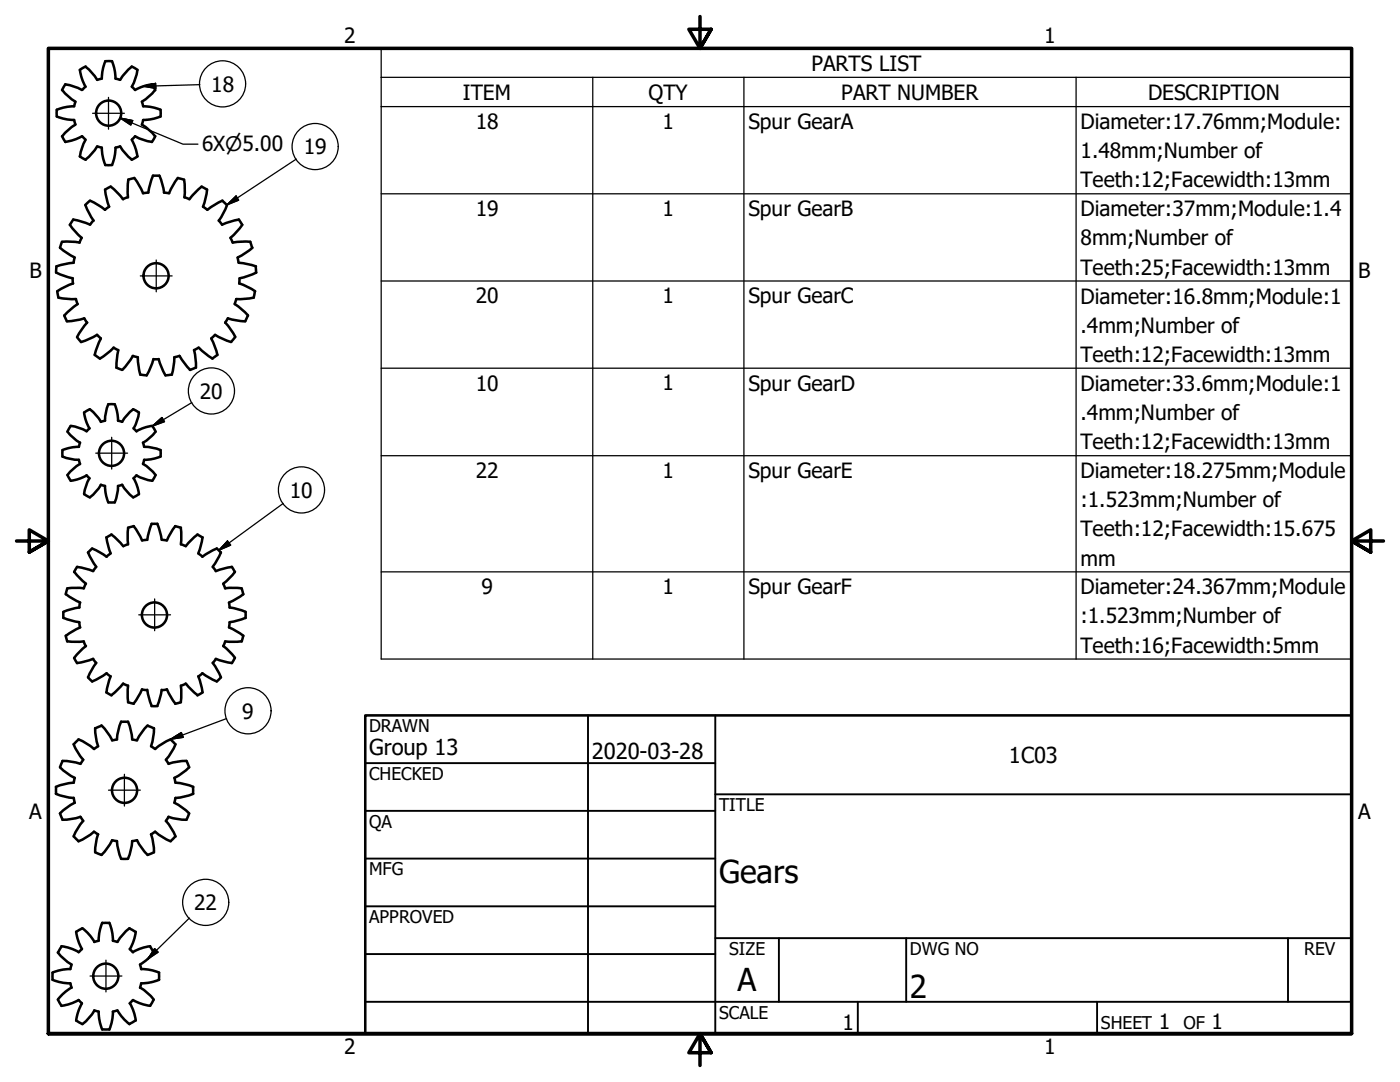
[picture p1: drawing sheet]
<svg xmlns="http://www.w3.org/2000/svg" width="279mm" height="216mm" viewBox="0 0 279 216" stroke-linecap="round" stroke-linejoin="round" font-family="sans-serif">
<!-- layer: Visible (ANSI) -->
<g fill="none" stroke="#000" stroke-width=".51">
<path d="M12.4 18l1.2 1.2 1.5 1.1M13 16.8l1.8 .4 1.6 .8M13.1 16.8l-.7 1.2M16 14l.4 1.7 .7 1.6-.7 .6M17.1 13.3l1.3 1.2 1 1.4M17.1 13.3l-1.2 .6M20.3 15.7l-.9 .2M20.3 15.7l.2-1.8 .5-1.7h.7h.7l.5 1.7 .2 1.8M23.1 15.7l.8 .2M26.3 13.3l1.2 .6M26.3 13.3l-1.3 1.2-1 1.4M27.4 14l-.4 1.7-.7 1.6 .7 .6 1.6-.7 1.7-.4"/>
<path d="M30.3 16.8l.7 1.2M30.9 18l-1.2 1.3-1.4 1M12.4 27.2l.7 1.1M14.8 21.2l-1.8 .2-1.7 .5v.7v.7l1.7 .5 1.8 .1M14.8 23.9l.2 .9M15 20.3l-.2 .9M15.1 24.9l-1.5 1-1.2 1.3M15.9 31.2l1.2 .7M16.4 27.2l-1.7 .7-1.7 .4M16.4 27.2l.7 .6M17.1 27.9l-.7 1.6-.4 1.7M19.4 29.2l-1 1.4-1.3 1.2"/>
<path d="M19.4 29.2l.9 .3M20.3 29.5l.2 1.7 .5 1.7 .7 .1 .7-.1 .5-1.7 .2-1.7M21 37.8l.3 1.8 .5 1.7M21 37.8l1.1-.6 1.3 1.2 1.2 1.4M23.9 29.2l-.8 .3M24 29.2l1 1.4 1.3 1.2M25.5 39.3l-1 .4M25.6 35.9l-.1 1.7v1.8M26.3 27.9l.7 1.6 .4 1.7M26.3 27.9l.7-.7 1.6 .7 1.7 .4M26.8 35.5l-1.2 .3M27.5 31.2l-1.2 .7"/>
<path d="M28.3 20.3l.3 .9 1.7 .2 1.7 .5v1.3l-1.7 .6-1.7 .1-.3 .9 1.4 1.1 1.2 1.3M30.5 35.1h1.3M30.5 35l-.5 1.7-.4 1.7-1.1 .2-.7-1.6-1-1.5M31 27.2l-.7 1.1M31.8 35l.6 1.7 .4 1.7M32.7 38.4l1.1 .2M35.5 35.5l-1 1.5-.8 1.6M35.5 35.5l1.2 .3M36.7 35.9l.2 1.7-.1 1.8M36.8 39.3l1 .4M40.2 37.2l1.1 .6-.3 1.8-.5 1.6 .9 .7 1.4-1 1.6-.9M40.3 37.2l-1.4 1.2-1.1 1.4"/>
<path d="M11.2 54.4l1.6 .7 1.7 .4M11.6 59.4l1.8 .2 1.8 .1M13.9 44.8l1.1 1.4 1.3 1.3-.5 .9M14.5 55.5l.1 1.1M14.6 56.6l-1.6 .6-1.6 .9 .3 1.3M14.7 52.4l-1.7 .3-1.7 .5-.1 1.2M14.9 51.4l-.2 1M15.1 59.7l.4 1M15.9 48.4l-2.9-.2h-.6l-.1 .4-.3 .8 1.4 1.1 1.5 .9M17 40.9l1-.9 1.5 .9 1.4 1 .9-.7M17 40.9l.8 1.6 .9 1.5M18 44.8l-1.7-.6-1.7-.4-.6 1.1"/>
<path d="M18.6 44l-.6 .8M43.7 44l.6 .8M44.4 40l.9 .9M45.3 40.9l-.7 1.6-.9 1.5M47.4 51.4l.2 1M47.6 52.4l1.8 .3 1.7 .5M47.7 43.8l.7 1.1-1.1 1.3-1.3 1.3 .4 .9 1.8-.2h1.8l.3 1.3M47.7 43.8l-1.7 .4-1.7 .6M47.8 56.6l1.6 .6 1.5 .9M50.4 49.4l-1.4 1.1-1.6 .9M50.9 58.1l-.3 1.3-1.7 .2-1.7 .1-.4 1 1.5 1 1.2 1.3M51 53.1l.1 1.3"/>
<path d="M51.1 54.4l-1.6 .7-1.7 .5-.1 1M13.4 64.1l1.7-.2 1.7-.4 .6 .9M15.4 67.3l.8 .9M15.5 60.7l-1.4 1-1.3 1.3 .6 1.1M17.4 64.3l-1.1 1.4-.9 1.5M20.1 67.5l-.7-.7-1.6 .8-1.6 .7M20.1 67.5l-.7 1.6-.5 1.7M22.7 69.4l.9 .5-.4 3.5M22.7 69.4l-1.3 1.2-1.5 1-1-.8M23.2 73.4l1.2 .4M26.5 71l1 .3 .1 1.8 .4 1.7M26.5 71l-.9 1.5-1.2 1.3"/>
<path d="M30.6 71.7h1.1M30.6 71.6l-.5 1.7-.8 1.6-1.3-.2M31.7 71.6l.5 1.7 .8 1.6 1.3-.2M35.8 71l-1 .3-.1 1.8-.4 1.7M35.8 71l1 1.5 1.2 1.3M38.7 69.9l.3 1.7 .1 1.8M39.1 73.4l-1.2 .4M39.6 69.4l-.9 .5M39.7 69.4l1.3 1.2 1.4 1M42.2 67.5l.7 1.6 .5 1.7M42.2 67.5l.7-.7 1.6 .8 1.6 .7M43.4 70.8l-1 .7"/>
<path d="M44.9 64.4l1.1 1.3 1 1.5-.9 1M45.5 63.5l-.6 .9M49.5 63l-.6 1.1-1.7-.2-1.7-.4M13.5 94.8l.6 1.1M13.5 86.1l1.1 1.3 1.4 .9M14.1 85l-.6 1.1M14.1 85l1.7 .4 1.5 .6M15.7 89.2l-1.6 .1-1.6 .5-.1 .7 .1 .6 1.6 .5 1.6 .2M15.7 91.7l.3 .9M16 88.3l-.3 .9M16 92.6l-1.4 .9-1.1 1.3M16.8 82.3l.4 1.6 .7 1.6-.6 .6"/>
<path d="M16.8 98.6l1.1 .7M17.3 94.8l.6 .6-.7 1.6-.4 1.6M17.3 94.9l-1.6 .7-1.6 .3M17.9 81.7l-1.1 .6M17.9 81.7l1.3 1.1 1 1.4M20.1 96.7l.9 .3M20.1 96.7l-.9 1.4-1.3 1.1M21 97l.1 1.6 .5 1.6 .7 .1 .6-.1 .5-1.6 .2-1.6M21 83.9l.1-1.6 .5-1.6 .7-.1 .6 .1 .5 1.6 .2 1.6M21 83.9l-.9 .3M23.6 83.9l.8 .3M24.4 96.7l.9 1.4 1.3 1.1"/>
<path d="M24.4 96.7l-.8 .3M26.6 81.7l-1.3 1.1-.9 1.4M26.6 81.7l1.1 .6M26.6 85.5l.6 .6M26.7 95.4l.7 1.6 .3 1.6M27.2 94.9l1.6 .7 1.6 .3M27.2 94.8l-.6 .6M27.7 98.6l-1.1 .7M27.7 82.3l-.3 1.7-.7 1.5M28.5 92.6l1.4 .9 1.1 1.3M28.5 88.3l.3 .9 1.6 .1 1.6 .5 .1 .7-.1 .6-1.6 .5-1.6 .2-.3 .8M30.4 85l-1.6 .4-1.6 .6"/>
<path d="M30.4 85l.7 1.1M31 86.1l-1.1 1.3-1.4 1M31.1 94.8l-.7 1.1M13.1 118.6l1.4 .9 1.5 .7M13.4 117.4l-.3 1.2M14.8 114.1l1.1 1.3 1.3 1.1M17.1 116.5l-.4 .9-1.6-.1-1.7 .1M17.6 110.2l.7 1.5 .9 1.4M18.4 109.4l-.8 .9M18.4 109.5l1.5 .7 1.4 .9M18.6 114l-1.6-.6-1.6-.3-.6 1M19.2 113.1l-.6 .8"/>
<path d="M21.2 107.2l.4 1.6 .5 1.6M22 110.5l-.7 .6M22.2 106.6l2.4 2.4 .9-.4M22.3 106.7l-1.1 .6M25.5 105.3l1.2-.3 .9 1.4 .7 1.4M25.6 105.3l-.1 1.7 .1 1.6M29.4 107.7l-1 .1M30.2 104.5h1.2M30.3 104.5l-.6 1.6-.3 1.6M31.4 104.5l.5 1.6 .4 1.6M32.3 107.7l1 .1M36.1 105.3l.1 1.7-.1 1.6"/>
<path d="M36.1 105.3l-1.1-.3-.9 1.3-.8 1.5M39.6 110.5l.8 .6M40.4 107.2l-.3 1.6-.5 1.6M40.4 107.3l-1-.7-1.2 1.1-1.1 1.3-1-.4M42.5 113.1l.6 .8M43.3 109.5l-1.5 .7-1.4 .9M43.3 109.4l.8 .9M44.1 110.2l-.7 1.5-1 1.4M44.6 116.5l.3 .9M44.9 117.4l1.7-.1 1.6 .1M46.3 113.1l-1.7 .3-1.5 .6M46.3 113.1l.6 1"/>
<path d="M46.9 114.1l-1.1 1.3-1.2 1.1M48.2 117.4l.3 1.2M48.6 118.6l-2.9 1.7 .1 .9M12.6 122.1v1.2l1.6 .5 1.6 .4M13.1 126.8l.3 1.2 1.7 .1 1.6-.1M14.8 131.3l.6 1 1.6-.3 1.6-.5M15.8 124.2l.1 1M15.8 121.2l-1.6 .3-1.6 .6M15.9 120.3l-.1 .9M16 125.2l-1.5 .7-1.3 1M16.7 128l.4 .9M17.2 128.9l-1.3 1.1-1.1 1.3"/>
<path d="M18.6 131.5l.6 .8M19.2 132.3l-.9 1.3-.7 1.5 .8 .9M21.2 138.2l1.1 .6M21.3 134.4l.7 .6M21.3 134.3l-1.4 .9-1.5 .8M22.1 134.9l-.5 1.6-.4 1.7M24.6 136.4l-1.1 1.2-1.3 1.1M24.6 136.4l.9 .4M25.6 136.8l-.1 1.7 .1 1.6M28.3 137.5l-.7 1.5-.9 1.4M28.4 137.6l.9 .1M29.4 137.6l.3 1.7 .6 1.5"/>
<path d="M32.3 137.6l-.4 1.7-.5 1.5M33.3 137.6l-1 .1M33.3 137.5l.8 1.5 .9 1.4M36.1 136.8l.1 1.7-.1 1.6M37.1 136.5l-1 .3M37.1 136.4l1.1 1.2 1.2 1.1M39.6 134.9l.5 1.6 .3 1.7-1 .6M40.4 134.3l1.4 .9 1.5 .8M40.4 134.4l-.8 .6M42.4 132.3l1 1.3 .7 1.5-.8 .9M43.1 131.5l1.5 .5 1.7 .3M43.1 131.5l-.6 .8"/>
<path d="M44.6 128.9l1.2 1.1 1.1 1.3M44.9 128l-.3 .9M45.8 121.2l1.6 .3 1.6 .6M45.8 124.2l-.1 1 2.9 1.7M46.9 131.3l-.6 1M48.5 126.8l-.3 1.2-1.6 .1-1.7-.1M49 122.1v1.2M49 123.3l-1.6 .5-1.6 .4M11.1 158.4l1.8 .6 1.8 .2M11.2 157v1.4M12.4 151.8l1.9 .2 1.7 .4M12.5 151.9l-.5 1.2 1.3 1.2 1.6 .9-.2 1"/>
<path d="M14.7 156.2l-1.8 .2-1.8 .6M14.7 148.5l.8 1.6 1.1 1.5M14.7 159.2l.2 1-1.6 .9-1.3 1.2 .5 1.3M15.7 147.5l1.6 .9 1.4 1M15.7 147.6l-1 .9M16.6 151.6l-.5 .8M19 145.3l.1 1.8 .5 1.8M19.6 148.9l-.8 .6M20.3 144.8l-1.3 .5M20.3 144.7l1.1 1.4 1 1.6M24.2 144l-.6 1.7-.3 1.8-.9 .3M24.2 144h1.3"/>
<path d="M25.5 140.1l1.2 .3M25.6 144l.5 1.7 .3 1.8M26.4 147.6l1 .2M29.5 144.7l-1.2 1.4-1 1.6M29.5 144.8l1.2 .5M30.1 148.9l.9 .6M30.2 140.9h1.2M30.7 145.3l-.1 1.8-.4 1.8M33.1 151.6l.6 .8M34.1 147.6l.9 .9M34.1 147.5l-1.7 .9-1.4 1M35 148.5l-.8 1.6-1.1 1.5"/>
<path d="M35 156.2l1.8 .2 1.8 .6M36.1 140.1l-1.1 .3M37.2 151.8l-1.8 .2-1.8 .4M37.2 151.9l.5 1.2M37.8 153.1l-1.4 1.2-1.6 .9 .2 1M38.5 157v1.4M38.6 158.4l-1.8 .6-1.8 .2-.2 1 1.6 .9 1.4 1.2M14.7 166.9l1 .9M16 163l-1.7 .4-1.9 .2M16.1 163l.5 .8M16.6 163.8l-1.1 1.5-.8 1.6M18.7 166l-1.4 1.1-1.6 .8"/>
<path d="M18.8 165.9l.8 .6M19.6 166.5l-.5 1.7-.1 1.9M22.4 167.6l1 .2 .2 1.8 .6 1.8M22.4 167.7l-1 1.5-1.1 1.4-1.3-.5M24.2 171.4h1.3M26.4 167.8l1-.1 .9 1.5 1.2 1.4 1.2-.5M26.4 167.8l-.3 1.8-.5 1.8M31 165.9l-.9 .6 .5 1.7 .1 1.9M31 166l1.4 1.1 1.7 .8M33.1 163.8l1.1 1.5 .8 1.6M33.6 163l1.8 .4 1.8 .2M33.7 163l-.6 .8"/>
<path d="M35 166.9l-1 .9M37.7 162.3l-.5 1.3M11.5 190.1l1.3 1.3 1.5 1M11.6 199.5l.7 1.2 1.7-.4 1.7-.7M12.3 188.8l1.7 .4 1.7 .8M12.3 188.9l-.7 1.2M14 193.4l-1.8 .1-1.7 .6v1.4l1.7 .5 1.8 .2M14 196.2l.3 .9M14.3 197.1l-1.5 1-1.3 1.4M14.3 192.5l-.3 .9M15.2 185.9l.4 1.8 .8 1.7-.7 .6M15.7 199.5l.7 .7-.8 1.7-.4 1.7"/>
<path d="M16.4 185.2l-1.2 .7M16.4 185.2l1.4 1.3 1 1.4M22.5 187.7l-.1-1.8-.6-1.8-1.4 .1-.5 1.7-.2 1.8-.9 .3M25.8 185.2l1.2 .7M25.8 185.2l-1.3 1.3-1.1 1.5-.9-.3M25.9 189.4l.6 .6M26.5 199.5l-.6 .7M26.5 199.5l1.7 .8 1.8 .4M27.1 185.9l-.4 1.8-.8 1.7M27.9 192.5l.3 .9M28 197.1l1.4 1 1.3 1.4M28.2 196.2l-.3 .9"/>
<path d="M28.2 193.4l1.8 .1 1.8 .6M30 188.9l.7 1.2M30 188.8l-1.8 .4-1.7 .8M30.7 199.5l-.7 1.2M30.7 190.1l-1.3 1.3-1.4 1M31.7 194.1v1.4M31.8 195.5l-1.8 .5-1.8 .2M15.2 203.6l1.2 .7M18.8 201.6l.9 .3 .2 1.8 .5 1.7M18.8 201.6l-1 1.5-1.4 1.3M20.4 205.4h1.4M22.5 201.9l.9-.3 1.1 1.5 1.3 1.3"/>
<path d="M22.5 201.9l-.1 1.8-.6 1.7M25.9 200.2l.8 1.7 .4 1.7M27 203.6l-1.2 .7"/>
<circle cx="21.7" cy="22.6" r="2.51"/>
<circle cx="31.1" cy="55" r="2.51"/>
<circle cx="22.3" cy="90.5" r="2.51"/>
<circle cx="30.8" cy="122.7" r="2.51"/>
<circle cx="24.9" cy="157.7" r="2.51"/>
<circle cx="21.1" cy="194.8" r="2.51"/>
</g>
<!-- layer: Symbol (ANSI) -->
<g fill="none" stroke="#000" stroke-width=".25">
<path d="M28.6 17.2l2.5-.6v1.1zM39.9 16.9l-11.3 .3M76.1 15.4v-5.7h193.6v5.7M76.1 15.4h193.6v5.9M76.1 15.4v116.1h193.6v-110.2M118.3 15.4v116.1M148.5 15.4v116.1M214.8 15.4v116.1M59.1 31.8l-13.8 9.1M76.1 21.3h193.6M76.1 38.7h193.6M45.3 40.9l1.8-1.8 .5 .8z"/>
<path d="M76.1 56.1h193.6M76.1 73.5h193.6M30.4 85l1.9-1.7 .5 .8zM38.3 80.3l-7.9 4.7M76.1 90.9h193.6M45.4 107.9l.6 .9-2.3 1zM56.5 100.5l-12.8 9.3M76.1 114.1h193.6M34 147.5l2.2-1.3 .4 .9zM45.2 143.4l-11.2 4.1M30.9 189.3l.7 .7-2.1 1.4zM37.8 183.2l-8.3 8.2"/>
<circle cx="44.4" cy="16.7" r="4.6"/>
<circle cx="62.9" cy="29.2" r="4.6"/>
<circle cx="42.2" cy="78" r="4.6"/>
<circle cx="60.2" cy="97.8" r="4.6"/>
<circle cx="49.5" cy="141.8" r="4.6"/>
<circle cx="41.1" cy="180.1" r="4.6"/>
</g>
<!-- layer: Border (ANSI) -->
<path d="M139.7 3.3v6.4l-2.2-3.9h4.4l-2.2 3.9 2.2-3.9M3.3 107.9h6.4l-3.9-2.2v4.5l3.9-2.3-3.9 2.3M276.1 107.9h-6.4l3.9-2.2v4.5l-3.9-2.3 3.9 2.3M9.7 206.2v-196.5h260v196.5h-260h260M141.9 210.1l-2.2-3.9 2.2 3.9h-4.4l2.2-3.9v6.4" fill="none" stroke="#000" stroke-width=".7"/>
<!-- layer: Title (ANSI) -->
<g fill="none" stroke="#000" stroke-width=".38">
<path d="M72.9 152.3h69.8M117.3 142.7v63.5M142.7 158.5h127M142.7 142.7v63.5M72.9 161.8h69.8M72.9 171.3h69.8M72.9 199.9h196.8M72.9 180.8h69.8M72.9 190.4h69.8M142.7 187.2h127M155.4 187.2v12.7M171.2 199.9v6.3"/>
<path d="M180.8 187.2v12.7M218.9 199.9v6.3M257 187.2v12.7"/>
</g>
<path d="M72.9 142.7h196.8v63.5h-196.8z" fill="none" stroke="#000" stroke-width=".51"/>
<!-- layer: Symbol (ANSI) -->
<path d="M28.6 17.2l2.5-.6zM28.6 17.2l2.5-.6v1.1zM45.3 40.9l1.8-1.8zM45.3 40.9l1.8-1.8 .5 .8zM30.4 85l1.9-1.7zM30.4 85l1.9-1.7 .5 .8zM45.4 107.9l-1.7 1.9zM45.4 107.9l.6 .9-2.3 1zM34 147.5l2.2-1.3zM34 147.5l2.2-1.3 .4 .9zM30.9 189.3l-1.4 2.1zM30.9 189.3l.7 .7-2.1 1.4z" fill="#000" stroke="#000" stroke-width=".25"/>
<!-- layer: Center Mark (ANSI) -->
<path d="M21.7 19.4v6.4M18.5 22.6h6.3M28 55.1h6.4M31.2 51.9v6.3M19.1 90.4h6.4M22.3 87.2v6.4M30.9 119.5v6.4M27.7 122.7h6.3M21.7 157.7h6.3M24.8 154.5v6.3M18 194.8h6.3M21.1 191.6v6.3" fill="none" stroke="#000" stroke-width=".25"/>
<!-- layer: Dimension (ANSI) -->
<path d="M24 23.6l2.5 .5-.4 .9zM24 23.6l12.5 5.2h3" fill="none" stroke="#000" stroke-width=".25"/>
<path d="M24 23.6l2.5 .5zM24 23.6l2.5 .5-.4 .9z" fill="#000" stroke="#000" stroke-width=".25"/>
<g font-size="6.3">
<text x="143.5" y="176.2">Gears</text>
<text x="147.2" y="197.7">A</text>
<text x="181.6" y="199.1">2</text>
</g>
<g font-size="4.4">
<text x="73.7" y="150.6">Group 13</text>
<text x="118.1" y="151.4">2020-03-28</text>
<text x="201.4" y="152.2">1C03</text>
</g>
<g font-size="4.2">
<text x="68.7" y="8.6">2</text>
<text x="208.4" y="8.6">1</text>
<text x="161.9" y="14.1">PARTS LIST</text>
<text x="42.2" y="18.3">18</text>
<text x="92.4" y="19.9">ITEM</text>
<text x="129.4" y="19.9">QTY</text>
<text x="167.9" y="19.9">PART NUMBER</text>
<text x="229.1" y="19.9">DESCRIPTION</text>
<text x="94.9" y="25.7">18</text>
<text x="132.2" y="25.7">1</text>
<text x="149.4" y="25.7">Spur GearA</text>
<text x="215.6" y="25.8">Diameter:17.76mm;Module:</text>
<text x="60.6" y="30.8">19</text>
<text x="215.6" y="31.6">1.48mm;Number of</text>
<text x="215.6" y="37.3">Teeth:12;Facewidth:13mm</text>
<text x="94.9" y="43.1">19</text>
<text x="132.2" y="43.1">1</text>
<text x="149.4" y="43.1">Spur GearB</text>
<text x="215.6" y="43.2">Diameter:37mm;Module:1.4</text>
<text x="215.6" y="49">8mm;Number of</text>
<text x="5.9" y="55.5">B</text>
<text x="215.6" y="54.8">Teeth:25;Facewidth:13mm</text>
<text x="271.1" y="55.5">B</text>
<text x="94.9" y="60.5">20</text>
<text x="132.2" y="60.5">1</text>
<text x="149.4" y="60.5">Spur GearC</text>
<text x="215.6" y="60.6">Diameter:16.8mm;Module:1</text>
<text x="215.6" y="66.4">.4mm;Number of</text>
<text x="94.9" y="78">10</text>
<text x="132.2" y="77.9">1</text>
<text x="149.4" y="78">Spur GearD</text>
<text x="215.6" y="72.2">Teeth:12;Facewidth:13mm</text>
<text x="215.6" y="78">Diameter:33.6mm;Module:1</text>
<text x="39.9" y="79.6">20</text>
<text x="215.6" y="83.8">.4mm;Number of</text>
<text x="215.6" y="89.6">Teeth:12;Facewidth:13mm</text>
<text x="94.9" y="95.4">22</text>
<text x="132.2" y="95.3">1</text>
<text x="149.4" y="95.4">Spur GearE</text>
<text x="215.6" y="95.4">Diameter:18.275mm;Module</text>
<text x="57.8" y="99.3">10</text>
<text x="215.6" y="101.2">:1.523mm;Number of</text>
<text x="215.6" y="107">Teeth:12;Facewidth:15.675</text>
<text x="215.6" y="112.8">mm</text>
<text x="96.1" y="118.6">9</text>
<text x="132.2" y="118.6">1</text>
<text x="149.4" y="118.6">Spur GearF</text>
<text x="215.6" y="118.6">Diameter:24.367mm;Module</text>
<text x="215.6" y="124.4">:1.523mm;Number of</text>
<text x="215.6" y="130.2">Teeth:16;Facewidth:5mm</text>
<text x="48.3" y="143.4">9</text>
<text x="5.8" y="163.4">A</text>
<text x="271" y="163.4">A</text>
<text x="38.7" y="181.6">22</text>
<text x="168.1" y="205.5">1</text>
<text x="231.3" y="205.4">1</text>
<text x="241.8" y="205.4">1</text>
<text x="68.7" y="210.3">2</text>
<text x="208.4" y="210.3">1</text>
</g>
<text font-size="4.1" x="40.3" y="30.2">6X⌀5.00</text>
<g font-size="3.5">
<text x="73.7" y="146">DRAWN</text>
<text x="73.7" y="155.6">CHECKED</text>
<text x="143.5" y="161.8">TITLE</text>
<text x="73.7" y="165.2">QA</text>
<text x="73.7" y="174.7">MFG</text>
<text x="73.7" y="184.2">APPROVED</text>
<text x="145.5" y="190.6">SIZE</text>
<text x="181.6" y="190.6">DWG NO</text>
<text x="260.3" y="190.5">REV</text>
<text x="143.5" y="203.3">SCALE</text>
<text x="219.7" y="205.4">SHEET</text>
<text x="236.2" y="205.4">OF</text>
</g>
</svg>
